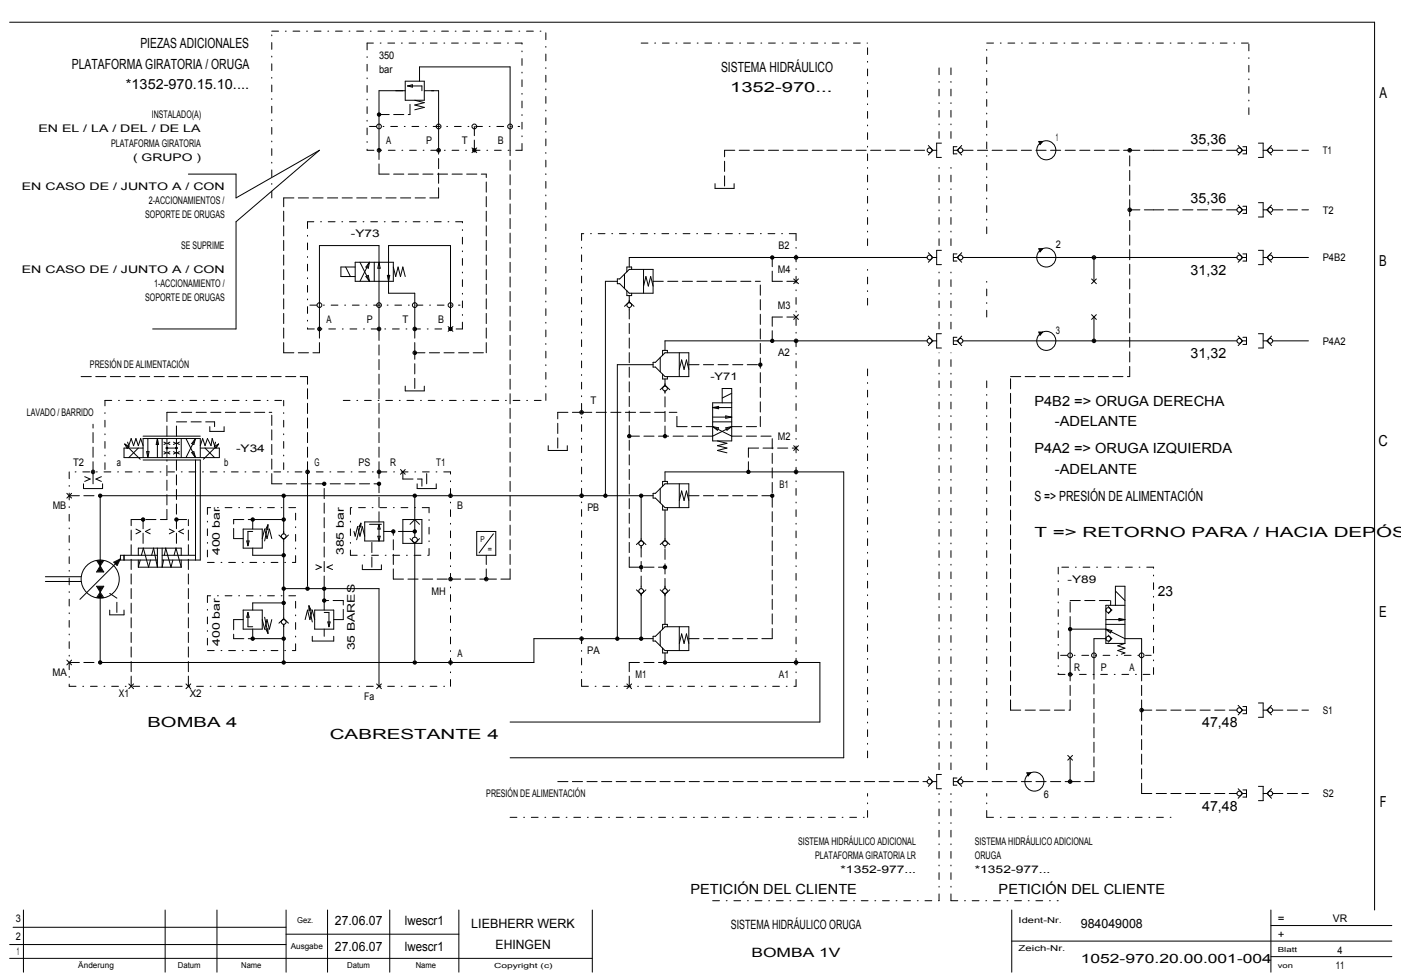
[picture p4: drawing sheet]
<svg xmlns="http://www.w3.org/2000/svg" width="582mm" height="406mm" viewBox="0 0 582 406" stroke-linecap="round" stroke-linejoin="round" font-family="sans-serif">
<g fill="none" stroke="#000" stroke-width=".42">
<path d="M4 9.2h567v369M168.3 37.7h-10.8v24.8M168.3 33.7h8v8h-8zM169.3 35.7h6v2M169.3 35.7l2-.5v1zM174.3 33.7v-5.9h37.6v34.7M176.3 37.7h5.9v24.8M172.3 41.7l4 1-4 .9 4 1-4 1M391.1 59.5h-2v5.9h2M431.5 58.8h1.7l-1.2 1.3zM431.9 59h.8l-.6 .7zM522.8 59.5h1.9v5.9h-1.9"/>
<path d="M78.2 72.4h19.9v9.9l34.6-19.8-34.6 29.7v44.5h-34.7M196.1 61.5l1.9 1.9M198 61.5l-1.9 1.9M297 76.3v2h8v-2M385.6 60.5l1.9 2M387.5 62.5h1.6M387.5 62.5l-1.9 1.9M396 62.5h1.6M397.5 61h-1.5v2.9h1.5M397.6 62.5l1.9 1.9M399.5 60.5l-1.9 2M514.3 60.5l1.9 2"/>
<path d="M516.2 62.5h1.6M516.2 62.5l-1.9 1.9M516.3 61h1.5v2.9h-1.5M524.7 62.5h1.6M526.3 62.5l1.9 1.9M528.2 60.5l-1.9 2M514.3 85.2l1.9 2M516.2 87.2h1.6M516.2 87.2l-1.9 2M516.3 85.7h1.5v3h-1.5M522.8 84.2h1.9v6h-1.9M524.7 87.2h1.6"/>
<path d="M526.3 87.2l1.9 2M528.2 85.2l-1.9 2M143.6 111l2 3.9M147.6 111h-6v3.9h6M147.6 109h15.8v7.9h-15.8zM149.5 109l4 7.9M152 114.9l1-.5 .5 2.5zM153.5 109l-4 7.9M153.5 109l-.5 2.5-1-.5zM155.5 109v7.9M157.5 109l.4 2.5h-.9zM160.9 114.4h1l-.5 2.5z"/>
<path d="M163.4 111l1 3.9 1-3.9 1 3.9 1-3.9 .9 3.9M256.5 115.9h.9l4-3.9h9.9v9.9h-9.9l-4-4h-.9zM256.5 116.9h-5v89.1M259.4 113.9v6M262.4 112v-1h-2v1.9M267.3 112v9.9M267.3 118.9l1-4 1 4 1-4 1 4M329.7 115.9l2 2M331.7 115.9l-2 2M385.2 107h-123.8v4M385.6 105l1.9 2M387.5 107h1.6"/>
<path d="M387.5 107l-1.9 2M391.1 104h-2v6h2M396 107h1.6M397.5 105.5h-1.5v3h1.5M397.6 107l1.9 2M399.5 105l-1.9 2M400 107h113.8M431.5 103.3h1.7l-1.2 1.4zM431.9 103.5h.8l-.6 .8zM453.5 115.9l1.9 2M454.4 107v9.9M455.4 115.9l-1.9 2"/>
<path d="M514.3 105l1.9 2M516.2 107h1.6M516.2 107l-1.9 2M516.3 105.5h1.5v3h-1.5M522.8 104h1.9v6h-1.9M524.7 107h1.6M526.3 107l1.9 2M528.2 105l-1.9 2M528.7 107h14.9M132.7 136.7v-34.6h24.8v34.6M172.3 136.7v-14.8h-10.9v-19.8h25.7v34.6M186.2 135.7l1.9 2"/>
<path d="M188.1 135.7l-1.9 2M259.4 127.3l2-1.9 2 1.9M260.4 120.9v1.9h2v-.9M261.4 122.8v3M261.4 127.8v1M329.7 130.8l2 1.9M331.7 130.8l-2 1.9M385.6 139.7l1.9 2M391.1 138.7h-2v5.9h2M399.5 139.7l-1.9 2M431.5 138h1.7l-1.2 1.3zM431.9 138.2h.8l-.6 .7z"/>
<path d="M453.5 130.8l1.9 1.9M454.4 131.8v9.9M455.4 130.8l-1.9 1.9M514.3 139.7l1.9 2M522.8 138.7h1.9v5.9h-1.9M528.2 139.7l-1.9 2M271.3 150.6h1l4-4h9.9v9.9h-9.9l-4-4h-1zM271.3 151.6h-14.8v113.8M274.3 148.6v5.9M275.3 155.5v2h1.9v-1M276.3 157.5v3M277.2 146.6v-1h-1.9v2"/>
<path d="M282.2 146.6v9.9M282.2 153.5l1-3.9 1 3.9 1-3.9 1 3.9M385.2 141.7h-108.9v3.9M387.5 141.7h1.6M387.5 141.7l-1.9 1.9M396 141.7h1.6M397.5 140.2h-1.5v2.9h1.5M397.6 141.7l1.9 1.9M400 141.7h113.8M516.2 141.7h1.6M516.2 141.7l-1.9 1.9M516.3 140.2h1.5v2.9h-1.5"/>
<path d="M524.7 141.7h1.6M526.3 141.7l1.9 1.9M528.7 141.7h14.9M87.2 177.3v2h5.9v-2M168.3 160.5v1.9h8v-1.9M274.3 161.9l2-1.8 1.9 1.8M276.3 162.4v1M296.1 175.3h7.9M296.1 173.3h7.9M296.1 169.4h7.9M296.1 169.4l2.4-.5v1zM296.1 177.3l7.9 4"/>
<path d="M296.1 177.3l2.4 .5-.5 1zM300 167.4v-5.9h4v21.7h-7.9v-15.8h7.9M301.5 172.8l2.5 .5-2.5 .5zM301.5 177.8l2.5-.5-2 1.5zM304 163.4l-4 2M304 177.3l-7.9 4M35.2 198.1l2.3 1-2.3 1M42.1 198.1l-2.3 1 2.3 1M51.8 184.5l6.5 6.4M51.8 184.5l1.8 1.1-.8 .7zM53 183.7l.5 1.5 1-3 1 3 1-3 1 3 .9-3 1 3M57.5 186.2l-4 4"/>
<path d="M59.4 186.2h-7.9v4h39.6v-4h-7.9M59.4 190.2v-8h23.8v8M59.4 191.2h23.8v41.5h-15.8M59.4 181.3h23.8M60.9 187.7h1l-.5 2.5zM61.4 182.2v8M65.4 182.2v8M65.4 182.2l.5 2.5h-1zM67.4 182.2v8M68.1 187.7l.9 .5-.9 .5M68.1 183.7l.9 .5-.9 .5M69.3 186.2h4"/>
<path d="M69.3 182.2v8M70.6 187.7l-1 .5 1 .5M70.6 183.7l-1 .5 1 .5M72.1 187.7l.9 .5-.9 .5M72.1 183.7l.9 .5-.9 .5M73.3 182.2v8M74.5 187.7l-.9 .5 .9 .5M74.5 183.7l-.9 .5 .9 .5M75.3 182.2v8M77.3 182.2l3.9 8M79.6 188.1l.9-.4 .7 2.5zM81.2 182.2l-3.9 8"/>
<path d="M81.2 182.2l-.7 2.5-.9-.4zM81.2 191.2v41.5M85.2 186.2l3.9 4M89 185.5l1.8-1-1.1 1.7zM89.5 183.7l-.4 1.5-1-3-.4 3-1.5-3-1 3-1-3-1 3M90.8 184.5l-6.3 6.4M127.8 196.1v47.5M166.4 195.1l1.9 2M168.3 195.1l-1.9 2M227.7 185.2v2h8v-2M298 183.2l4 1-4 1 4 1-4 1 4 1M329.7 185.2l2 2"/>
<path d="M331.7 185.2l-2 2M27.8 205l1.9 2M29.7 205l-1.9 2M34.7 201.1v1.9h7.9v-1.9M56.5 219.9l1.9 1-1.9 .9M62.4 219.9l-2 1 2 .9M70.3 219.9l2 1-2 .9M76.3 219.9l-2 1 2 .9M101 219.9h7.9v7.9h-7.9zM111.3 218.1v1.9l-.9-.1zM111.3 218.1l-1.4 6.7M117.8 206v15.8"/>
<path d="M117.8 215.9h-12.8v4M149.9 217.5l-.8 1.3 .8 .2v-1.6l-1.8 6.9M151.5 216.9h7.9v7.9h-7.9zM153.5 217.9h4.9M157.5 217.9v6.9M157.5 217.9l.4 2h-.9zM167.4 215.9h7.9v9.9h-7.9zM170.3 217.9l2-2 2 2M172.3 207v16.2M173.3 201.1v1.9h7.9v-1.9M266.3 206v18.4M271.3 206h-229.7v29.2"/>
<path d="M271.3 205h1l4-3.9h9.9v9.9h-9.9l-4-4h-1zM274.3 203v6M275.3 210v1.9h1.9v-.9M276.3 200.1v-4h74.2v118.8h-138.6M276.3 211.9v12.5M277.2 201.1v-1h-1.9v1.9M282.2 201.1v9.9M282.2 208l1-4 1 4 1-4 1 4M18.9 239.7h14.8M40.1 232.9l1.5 2.3M40.5 233h2.2l-1.1 1.7zM41 233.3h1.2l-.6 .8z"/>
<path d="M41.5 233.6h.1M41.6 235.2l1.5 2.5h-3zM41.6 235.8l1 1.6h-2zM41.6 236.4l.5 .7h-1zM41.6 236.7l.2 .2h-.4zM43.1 232.9l-1.5 2.3M47.3 233.6l2.7-1.4-1.4 2.8zM47.8 233.7l1.5-.8-.8 1.6zM48.3 233.8l.3-.2-.1 .5zM50 232.2l-16.8 16.9M51.5 230.8v1.9M57.5 230.8v-3h17.8v3"/>
<path d="M57.5 232.7v3M57.5 235.7h17.8M58.3 232.7l-.8 3M58.7 230.8l.8-3 2.2 7.9 .8-3M65.4 227.8v7.9l-1.6-7.9-.8 3M65.4 230.8h-15.4v1.9h15.4M67.4 227.8v7.9l.6-3M67.4 230.8h13.8M68.3 230.8l.5-3 2.2 7.9 .8-3M72.3 230.8l.8-3 2.2 7.9M75.3 232.7v3M102.5 224.8h1l-.5 2z"/>
<path d="M105 220.9h-2v5.9M105 227.8v3h12.8M108.9 223.8l1-3.9 1 3.9 1-3.9 1 3.9M115.9 222.3l1.9 1.9M117.8 224.2v32.9M119.8 222.3l-2 1.9M131.2 234.7l2.3 1-2.3 1M138.1 234.7l-2.2 1 2.2 1M147.1 220.9l.5 1.9 .9-3.9 1 3.9 1-3.9 1 3.9M150.5 234.7v2h7.9v-2M157 222.8h.9l-.4 2zM167.4 220.9h4.9"/>
<path d="M170.3 223.8l2 2M172.3 225.8v48.5M174.3 223.8l-2 2M198 220.9h8v9.9h-8zM205 221.8l-6 8M266.3 226.8v1M266.3 224.4l2 1.9M266.3 224.4l-1.9 1.9M276.3 224.4l1.9 1.9M276.3 224.4l-2 1.9M276.3 226.8v1M18.9 241.6h14.8"/>
<path d="M40.1 243.6h3l-1.5 2.5zM40.6 243.9h2l-1 1.6zM41.1 244.2h1l-.5 .7zM41.4 244.4h.4h-.3M41.6 248.6v26.7h180.2v-9.9h49.5M41.6 246.7l1 1.6h-2zM41.6 247.2l.5 .8h-1zM41.6 247.5l.2 .3h-.4zM41.6 246.1l1.5 2.3M41.6 246.1l-1.5 2.3M45.6 253.5v2h5.9v-2M101 253.5h7.9v7.9h-7.9z"/>
<path d="M103 254.5v6h2M103 254.5l.5 2h-1zM108.9 257.5l1 3.9 1-3.9 1 3.9 1-3.9M109.9 256.5l1.4 6.7M117.8 257.1l-1.9 1.9M117.8 257.1l2 1.9M117.8 259.5v15.8M117.8 244.6h39.7v40.6M117.8 250.6h-12.8v2.9M126.8 257.5l1-4 .9 4 1-4 1 4M128.3 251.7l.9 1.8-.9 .1zM128.3 251.7l1.4 6.8"/>
<path d="M130.7 253.5h7.9v7.9h-7.9zM134.7 254.5h2v6M134.7 244.6v8.9M136.2 258.5h1l-.5 2zM264.4 245.1l1.9 1.9 2-1.9M266.3 243.6v1M266.3 246.6v18.8M274.3 245.1l2 1.9 1.9-1.9M276.3 243.6v1M276.3 246.6v12.9M459.4 259.5h7.9M459.4 257.5h7.9"/>
<path d="M460.4 252l1.5 1.5-1.5 1.5M463.4 251.5v-7.9h3.9v23.8M463.4 245.6l3.9 4M464.8 257l2.5 .5-2.5 .5zM467.3 251.5h-7.9v15.9h7.9M27.8 274.3l1.9 2M29.7 274.3l-1.9 2M105 261.4v4h12.8M110.4 261.4l.9-.1v1.9zM129.7 264.4v2h8.9v-2M134.7 261.4v3M271.3 264.4h1l4-3.9h9.9v9.9h-9.9l-4-4h-1z"/>
<path d="M274.3 262.4v6M275.3 269.4v1.9h1.9v-.9M276.3 271.3v4h64.3v24.8h-128.7M277.2 260.5v-1h-1.9v1.9M282.2 260.5v9.9M282.2 267.4l1-4 1 4 1-4 1 4M459.4 261.4h-14.9v18.9M459.4 261.4l7.9 4h6.9v14.9M459.4 261.4l2.5 .6-.6 1-1.9-1.5M459.4 265.4h-5v14.9M460.4 263.9l1.5 1.5-1.5 1.5M467.3 267.4l-3 1 3 1-3 1 3 .9-1.5 .5"/>
<path d="M53.5 284.2l2 2M55.5 284.2l-2 2M77.3 284.2l1.9 2M79.2 284.2l-1.9 2M156.5 284.2l1.9 2M158.4 284.2l-1.9 2M260.4 284.2l2 2M262.4 284.2l-2 2M514.3 293.1l1.9 2M516.2 295.1h1.6M516.2 295.1l-1.9 2M516.3 293.6h1.5v3h-1.5"/>
<path d="M522.8 292.1h1.9v6h-1.9M524.7 295.1h1.6M526.3 295.1l1.9 2M528.2 293.1l-1.9 2M443.6 313.9l1.9 2M444.5 314.9v9.9M445.5 313.9l-1.9 2M385.6 322.8l1.9 2M387.5 324.8h1.6M387.5 324.8l-1.9 2M391.1 321.8h-2v6h2M396 324.8h1.6"/>
<path d="M397.5 323.3h-1.5v3h1.5M397.6 324.8l1.9 2M399.5 322.8l-1.9 2M426.6 321.1h1.6l-1.1 1.4zM427 321.3h.8l-.6 .8zM514.3 327.8l1.9 2M516.2 329.8h1.6M516.2 329.8l-1.9 1.9M516.3 328.3h1.5v2.9h-1.5M522.8 326.8h1.9v5.9h-1.9M524.7 329.8h1.6M526.3 329.8l1.9 1.9"/>
<path d="M528.2 327.8l-1.9 2M9.7 378.2v25.8M68.6 378.2v25.8M90.1 378.2v25.8M118.8 378.2v25.8M136.1 378.2v25.8M161.9 378.2v25.8M190.6 378.2v25.8M246.1 378.2v25.8M420.3 378.2v25.8M528 378.2v25.8M4 398.3h242.1"/>
<path d="M4 392.5h114.8M5.4 385.3h113.4M118.8 388.2h71.8M420.3 391.1h157.9M528 397.5h50.2M528 384.6h50.2"/>
<circle cx="157.4" cy="52.6" r=".99"/>
<circle cx="157.4" cy="47.6" r=".5"/>
<circle cx="157.4" cy="47.6" r=".69"/>
<circle cx="157.4" cy="47.6" r=".2"/>
<circle cx="182.2" cy="52.6" r=".99"/>
<circle cx="197" cy="52.6" r=".99"/>
<circle cx="211.9" cy="52.6" r=".99"/>
<circle cx="157.4" cy="62.5" r=".74"/>
<circle cx="157.4" cy="62.5" r=".37"/>
<circle cx="182.2" cy="62.5" r=".37"/>
<circle cx="182.2" cy="62.5" r=".74"/>
<circle cx="197" cy="62.5" r=".69"/>
<circle cx="197" cy="62.5" r=".5"/>
<circle cx="197" cy="62.5" r=".2"/>
<circle cx="386.1" cy="62.5" r=".99"/>
<circle cx="399" cy="62.5" r=".99"/>
<circle cx="434.6" cy="62.5" r="4"/>
<circle cx="469.3" cy="62.5" r=".74"/>
<circle cx="469.3" cy="62.5" r=".37"/>
<circle cx="514.8" cy="62.5" r=".99"/>
<circle cx="527.7" cy="62.5" r=".99"/>
<circle cx="469.3" cy="87.2" r=".74"/>
<circle cx="469.3" cy="87.2" r=".37"/>
<circle cx="514.8" cy="87.2" r=".99"/>
<circle cx="527.7" cy="87.2" r=".99"/>
<circle cx="320.8" cy="107" r=".69"/>
<circle cx="320.8" cy="107" r=".5"/>
<circle cx="320.8" cy="107" r=".2"/>
<circle cx="330.7" cy="107" r=".74"/>
<circle cx="330.7" cy="107" r=".37"/>
<circle cx="386.1" cy="107" r=".99"/>
<circle cx="399" cy="107" r=".99"/>
<circle cx="434.6" cy="107" r="4"/>
<circle cx="454.4" cy="107" r=".74"/>
<circle cx="454.4" cy="107" r=".37"/>
<circle cx="514.8" cy="107" r=".99"/>
<circle cx="527.7" cy="107" r=".99"/>
<circle cx="132.7" cy="126.8" r=".99"/>
<circle cx="132.7" cy="136.7" r=".37"/>
<circle cx="132.7" cy="136.7" r=".74"/>
<circle cx="157.4" cy="126.8" r=".99"/>
<circle cx="157.4" cy="136.7" r=".74"/>
<circle cx="157.4" cy="136.7" r=".37"/>
<circle cx="172.3" cy="126.8" r=".99"/>
<circle cx="172.3" cy="136.7" r=".74"/>
<circle cx="172.3" cy="136.7" r=".37"/>
<circle cx="187.1" cy="126.8" r=".99"/>
<circle cx="187.1" cy="136.7" r=".69"/>
<circle cx="187.1" cy="136.7" r=".5"/>
<circle cx="187.2" cy="136.7" r=".2"/>
<circle cx="261.4" cy="126.8" r=".99"/>
<circle cx="172.3" cy="146.6" r=".74"/>
<circle cx="172.3" cy="146.6" r=".37"/>
<circle cx="315.8" cy="151.6" r=".69"/>
<circle cx="315.8" cy="151.6" r=".5"/>
<circle cx="315.8" cy="151.6" r=".2"/>
<circle cx="320.8" cy="141.7" r=".69"/>
<circle cx="320.8" cy="141.7" r=".5"/>
<circle cx="320.8" cy="141.7" r=".2"/>
<circle cx="330.7" cy="141.7" r=".74"/>
<circle cx="330.7" cy="141.7" r=".37"/>
<circle cx="386.1" cy="141.7" r=".99"/>
<circle cx="399" cy="141.7" r=".99"/>
<circle cx="434.6" cy="141.7" r="4"/>
<circle cx="454.4" cy="141.7" r=".74"/>
<circle cx="454.4" cy="141.7" r=".37"/>
<circle cx="514.8" cy="141.7" r=".99"/>
<circle cx="527.7" cy="141.7" r=".99"/>
<circle cx="241.6" cy="171.4" r=".74"/>
<circle cx="241.6" cy="171.4" r=".37"/>
<circle cx="276.2" cy="161.5" r=".99"/>
<circle cx="38.6" cy="196.1" r=".74"/>
<circle cx="38.6" cy="196.1" r=".37"/>
<circle cx="69.3" cy="186.2" r=".35"/>
<circle cx="69.3" cy="186.2" r=".25"/>
<circle cx="69.3" cy="186.2" r=".1"/>
<circle cx="73.3" cy="186.2" r=".35"/>
<circle cx="73.3" cy="186.2" r=".25"/>
<circle cx="73.3" cy="186.2" r=".1"/>
<circle cx="127.7" cy="196.1" r=".74"/>
<circle cx="127.7" cy="196.1" r=".37"/>
<circle cx="157.4" cy="196.1" r=".74"/>
<circle cx="157.4" cy="196.1" r=".37"/>
<circle cx="261.4" cy="181.3" r=".5"/>
<circle cx="261.4" cy="181.3" r=".69"/>
<circle cx="261.4" cy="181.3" r=".2"/>
<circle cx="276.2" cy="181.3" r=".5"/>
<circle cx="276.2" cy="181.3" r=".69"/>
<circle cx="276.2" cy="181.3" r=".2"/>
<circle cx="310.9" cy="196.1" r=".69"/>
<circle cx="310.9" cy="196.1" r=".5"/>
<circle cx="310.9" cy="196.1" r=".2"/>
<circle cx="330.7" cy="196.1" r=".74"/>
<circle cx="330.7" cy="196.1" r=".37"/>
<circle cx="41.6" cy="206" r=".5"/>
<circle cx="41.6" cy="206" r=".69"/>
<circle cx="41.6" cy="206" r=".2"/>
<circle cx="59.4" cy="215.9" r=".69"/>
<circle cx="59.4" cy="215.9" r=".5"/>
<circle cx="59.4" cy="215.9" r=".2"/>
<circle cx="73.3" cy="215.9" r=".69"/>
<circle cx="73.3" cy="215.9" r=".5"/>
<circle cx="73.3" cy="215.9" r=".2"/>
<circle cx="105" cy="215.9" r=".69"/>
<circle cx="105" cy="215.9" r=".5"/>
<circle cx="105" cy="215.9" r=".2"/>
<circle cx="117.8" cy="215.9" r=".5"/>
<circle cx="117.8" cy="206" r=".5"/>
<circle cx="117.8" cy="215.9" r=".69"/>
<circle cx="117.8" cy="206" r=".69"/>
<circle cx="117.9" cy="215.9" r=".2"/>
<circle cx="117.9" cy="206" r=".2"/>
<circle cx="134.7" cy="201.1" r=".5"/>
<circle cx="134.7" cy="201.1" r=".69"/>
<circle cx="134.7" cy="201.1" r=".2"/>
<circle cx="157.4" cy="201.1" r=".5"/>
<circle cx="157.4" cy="201.1" r=".69"/>
<circle cx="157.4" cy="201.1" r=".2"/>
<circle cx="172.3" cy="206" r=".5"/>
<circle cx="172.3" cy="206" r=".69"/>
<circle cx="172.3" cy="206" r=".2"/>
<circle cx="187.1" cy="206" r=".74"/>
<circle cx="187.1" cy="206" r=".37"/>
<circle cx="241.6" cy="206" r=".74"/>
<circle cx="241.6" cy="206" r=".37"/>
<circle cx="251.5" cy="206" r=".5"/>
<circle cx="251.5" cy="206" r=".69"/>
<circle cx="251.5" cy="206" r=".2"/>
<circle cx="266.3" cy="206" r=".5"/>
<circle cx="266.3" cy="206" r=".69"/>
<circle cx="266.3" cy="206" r=".2"/>
<circle cx="320.8" cy="206" r=".69"/>
<circle cx="320.8" cy="206" r=".5"/>
<circle cx="320.8" cy="206" r=".2"/>
<circle cx="117.8" cy="222.8" r=".99"/>
<circle cx="117.8" cy="230.8" r=".5"/>
<circle cx="117.8" cy="230.8" r=".69"/>
<circle cx="117.9" cy="230.8" r=".2"/>
<circle cx="163.4" cy="220.9" r=".69"/>
<circle cx="163.4" cy="220.9" r=".5"/>
<circle cx="163.4" cy="220.9" r=".2"/>
<circle cx="172.3" cy="224.3" r="1.09"/>
<circle cx="172.3" cy="220.9" r=".5"/>
<circle cx="172.3" cy="220.9" r=".69"/>
<circle cx="172.3" cy="220.9" r=".3"/>
<circle cx="266.3" cy="235.7" r=".5"/>
<circle cx="266.3" cy="225.8" r=".99"/>
<circle cx="266.3" cy="235.7" r=".69"/>
<circle cx="266.3" cy="235.7" r=".2"/>
<circle cx="276.2" cy="235.7" r=".5"/>
<circle cx="276.2" cy="225.8" r=".99"/>
<circle cx="276.2" cy="235.7" r=".69"/>
<circle cx="276.2" cy="235.7" r=".2"/>
<circle cx="41.6" cy="240.7" r="7.9"/>
<circle cx="117.8" cy="258.5" r=".99"/>
<circle cx="117.8" cy="244.6" r=".5"/>
<circle cx="117.8" cy="250.6" r=".5"/>
<circle cx="117.8" cy="244.6" r=".69"/>
<circle cx="117.8" cy="250.6" r=".69"/>
<circle cx="117.9" cy="250.6" r=".2"/>
<circle cx="117.9" cy="244.6" r=".2"/>
<circle cx="127.7" cy="244.6" r=".5"/>
<circle cx="127.7" cy="244.6" r=".69"/>
<circle cx="127.7" cy="244.6" r=".2"/>
<circle cx="134.7" cy="244.6" r=".5"/>
<circle cx="134.7" cy="249.6" r=".5"/>
<circle cx="134.7" cy="249.6" r=".69"/>
<circle cx="134.7" cy="244.6" r=".69"/>
<circle cx="134.7" cy="249.6" r=".2"/>
<circle cx="134.7" cy="244.6" r=".2"/>
<circle cx="187.1" cy="240.7" r=".74"/>
<circle cx="187.1" cy="240.7" r=".37"/>
<circle cx="202" cy="240.7" r=".74"/>
<circle cx="202" cy="240.7" r=".37"/>
<circle cx="266.3" cy="245.6" r=".99"/>
<circle cx="276.2" cy="245.6" r=".99"/>
<circle cx="460.4" cy="253.5" r=".99"/>
<circle cx="41.6" cy="275.3" r=".5"/>
<circle cx="41.6" cy="275.3" r=".69"/>
<circle cx="41.6" cy="275.3" r=".2"/>
<circle cx="105" cy="265.4" r=".69"/>
<circle cx="105" cy="265.4" r=".5"/>
<circle cx="105" cy="265.4" r=".2"/>
<circle cx="117.8" cy="265.4" r=".5"/>
<circle cx="117.8" cy="275.3" r=".5"/>
<circle cx="117.8" cy="275.3" r=".69"/>
<circle cx="117.8" cy="265.4" r=".69"/>
<circle cx="117.9" cy="275.3" r=".2"/>
<circle cx="117.9" cy="265.4" r=".2"/>
<circle cx="172.3" cy="275.3" r=".5"/>
<circle cx="172.3" cy="275.3" r=".69"/>
<circle cx="172.3" cy="275.3" r=".2"/>
<circle cx="187.1" cy="275.3" r=".37"/>
<circle cx="187.1" cy="275.3" r=".74"/>
<circle cx="241.6" cy="265.4" r=".74"/>
<circle cx="241.6" cy="265.4" r=".37"/>
<circle cx="256.4" cy="265.4" r=".5"/>
<circle cx="256.4" cy="265.4" r=".69"/>
<circle cx="256.4" cy="265.4" r=".2"/>
<circle cx="266.3" cy="265.4" r=".5"/>
<circle cx="266.3" cy="265.4" r=".69"/>
<circle cx="266.3" cy="265.4" r=".2"/>
<circle cx="276.2" cy="275.3" r=".5"/>
<circle cx="276.2" cy="275.3" r=".69"/>
<circle cx="276.2" cy="275.3" r=".2"/>
<circle cx="330.7" cy="275.3" r=".74"/>
<circle cx="330.7" cy="275.3" r=".37"/>
<circle cx="444.5" cy="272.3" r=".99"/>
<circle cx="444.5" cy="261.4" r=".69"/>
<circle cx="444.5" cy="261.4" r=".5"/>
<circle cx="444.6" cy="261.4" r=".2"/>
<circle cx="454.4" cy="272.3" r=".99"/>
<circle cx="460.4" cy="265.4" r=".99"/>
<circle cx="474.2" cy="272.3" r=".99"/>
<circle cx="444.5" cy="280.3" r=".74"/>
<circle cx="444.5" cy="280.3" r=".37"/>
<circle cx="474.2" cy="295.1" r=".74"/>
<circle cx="474.2" cy="295.1" r=".37"/>
<circle cx="514.8" cy="295.1" r=".99"/>
<circle cx="527.7" cy="295.1" r=".99"/>
<circle cx="386.1" cy="324.8" r=".99"/>
<circle cx="399" cy="324.8" r=".99"/>
<circle cx="429.7" cy="324.8" r="4"/>
<circle cx="444.5" cy="324.8" r=".74"/>
<circle cx="444.5" cy="324.8" r=".37"/>
<circle cx="514.8" cy="329.8" r=".99"/>
<circle cx="527.7" cy="329.8" r=".99"/>
</g>
<g fill="none" stroke="#000" stroke-width=".42" stroke-dasharray="4.2 1.8">
<path d="M157.5 47.6h12.8M170.3 47.6v-5.9M157.5 72.4v-9.9M157.5 72.4h44.5M197 62.5v-9.9M301 77.3v-14.8M301 62.5h84.2M400 62.5h69.3M469.3 62.5h9.9M479.2 62.5h34.6M528.7 62.5h14.9M117.8 82.3h64.4"/>
<path d="M182.2 82.3v-19.8M469.3 87.2v-24.7M469.3 87.2h9.9M479.2 87.2h34.6M528.7 87.2h14.9M271.3 116.9h44.5M320.8 116.9v-9.9M320.8 116.9h9.9M320.8 131.8h9.9M33.7 156.5h94.1M117.8 146.6v-64.3M117.8 146.6h14.9"/>
<path d="M132.7 146.6v-9.9M172.3 146.6v-9.9M172.3 146.6h29.7M202 146.6v-74.2M286.2 151.6h29.6M320.8 141.7v-9.9M419.8 156.5h49.5M469.3 156.5v-69.3M69.3 171.4h43.6M73.3 175.3h15.8M89.1 177.3v-2M172.3 161.5v-14.9"/>
<path d="M231.7 171.4h9.9M241.6 171.4h39.6M281.2 177.3v-5.9M281.2 177.3h14.9M304 177.3h11.8M315.8 177.3v-60.4M38.7 196.1v-19.8M69.3 181.3v-9.9M73.3 181.3v-6M127.8 196.1v-39.6M157.5 196.1v-59.4M167.4 199.1v-3"/>
<path d="M167.4 199.1h7.9M231.7 186.2v-14.8M261.4 181.3h34.7M276.3 181.3v-18.9M304 181.3h16.8M310.9 196.1v-9.9M310.9 186.2h19.8M28.8 206h11.8M38.7 201.1v-5M54.5 215.9h14.8M69.3 215.9v-24.7M73.3 215.9h4.9"/>
<path d="M97.1 215.9h7.9M112.9 201.1v-29.7M112.9 201.1h44.6M157.5 216.9v-20.8M175.3 202v-2.9M177.2 201.1v-5M286.2 206h34.6M59.4 225.8v-9.9M73.3 225.8v-34.6M97.1 223.8h3.9M97.1 223.8v-7.9M154.5 235.7v-10.9"/>
<path d="M159.4 220.9h8M261.4 235.7v-106.9M261.4 235.7h14.9M45.6 246.6l2.9 2M48.5 254.5v-5.9M97.1 257.5h3.9M97.1 257.5v7.9M134.7 243.6v-42.5M142.6 257.5h-4M142.6 249.6h-7.9M142.6 257.5v-7.9M163.4 240.7v-19.8"/>
<path d="M163.4 240.7h23.7M187.1 240.7h14.9M202 240.7v-9.9M202 240.7h9.9M211.9 240.7v-178.2M266.3 243.6v-16.8M276.3 244.6v-16.8M444.5 249.6h16.9M461.4 251.5v-1.9M28.8 275.3h11.8M97.1 265.4h7.9M261.4 275.3h13.9"/>
<path d="M286.2 265.4h34.6M320.8 265.4v-84.1M444.5 260.5v-10.9M54.5 285.2v-69.3M78.2 285.2v-69.3M261.4 285.2v-9.9M419.8 295.1v-138.6M419.8 295.1h24.7M444.5 295.1v-14.8M474.2 295.1v-14.8M474.2 295.1h39.6M528.7 295.1h14.9"/>
<path d="M231.7 324.8h153.5M400 324.8h44.5M444.5 324.8h9.9M454.4 324.8v-44.5M474.2 329.8v-34.7M474.2 329.8h39.6M528.7 329.8h14.9"/>
</g>
<g fill="none" stroke="#000" stroke-width=".42" stroke-dasharray="2.8 2.8 .4 2.8">
<path d="M112.9 13h113.9M152.5 17.9v44.6M216.8 17.9h-64.3M266.3 17.9h94.1M409.9 17.9h108.9M153.5 52.6h62.4M390.1 57.5v-29.7M395.1 57.5v-29.7M518.8 47.6v-29.7M152.5 62.5h64.3M216.8 62.5v-44.6M112.9 82.3v-69.3"/>
<path d="M127.8 92.2v44.5M192.1 92.2h-64.3M241.6 97.1v188.1M330.7 97.1h-89.1M409.9 97.1v-79.2M360.4 102.1v-84.2M390.1 102.1v-34.7M395.1 102.1v-34.7M127.8 136.7h64.3M128.7 126.8h62.4M192.1 136.7v-44.5M360.4 126.8v-14.8"/>
<path d="M390.1 136.7v-24.7M395.1 136.7v-24.7M409.9 131.8v-14.9M43.6 166.4h74.2M142.6 166.4h84.2M226.8 166.4v-153.4M28.8 196.1v89.1M43.6 195.1v-28.7M117.8 195.1v-28.7M187.1 196.1h-158.3M86.2 211v22.7M122.8 211h-36.6"/>
<path d="M145.6 211v19.8M178.2 211h-32.6M86.2 233.7h36.6M122.8 233.7v-22.7M145.6 230.8h32.6M178.2 230.8v-19.8M439.6 235.7v44.6M479.2 235.7h-39.6M86.2 247.6v22.8M122.8 247.6h-36.6M86.2 270.4h36.6M122.8 270.4v-22.8"/>
<path d="M440.6 272.3h37.6M28.8 285.2h158.3M187.1 285.2v-89.1M241.6 285.2h89.1M330.7 285.2v-188.1M439.6 280.3h39.6M479.2 280.3v-44.6M360.4 314.9v-163.3M390.1 319.9v-173.3M395.1 319.9v-173.3M409.9 319.9v-163.4M211.9 339.7h148.5"/>
<path d="M360.4 339.7v-9.9M409.9 339.7v-9.9M409.9 339.7h79.2M296.1 374.3h94M390.1 374.3v-44.5M395.1 374.3v-44.5M395.1 374.3h44.5"/>
</g>
<g font-size="6.3">
<text x="573.1" y="40.9">A</text>
<text x="573" y="110.5">B</text>
<text x="572.7" y="185.2">C</text>
<text x="573" y="256.2">E</text>
<text x="573.2" y="335.2">F</text>
</g>
<g font-size="5.8">
<text x="58.3" y="20.1">PIEZAS ADICIONALES</text>
<text x="29.9" y="28.5">PLATAFORMA GIRATORIA / ORUGA</text>
<text x="299.5" y="30">SISTEMA HIDRÁULICO</text>
<text x="52.3" y="36.9">*1352­970.15.10....</text>
<text x="303.3" y="38.4">1352­970...</text>
<text x="494.6" y="59.7">35,36</text>
<text x="494.6" y="84.4">35,36</text>
<text x="494.6" y="114.1">31,32</text>
<text x="494.6" y="148.8">31,32</text>
<text x="429.7" y="168.6">P4B2 =&gt; ORUGA DERECHA</text>
<text x="438.2" y="177">­ADELANTE</text>
<text x="429.7" y="188.4">P4A2 =&gt; ORUGA IZQUIERDA</text>
<text x="438.2" y="196.8">­ADELANTE</text>
<text x="429.7" y="208.2">S =&gt; PRESIÓN DE ALIMENTACIÓN</text>
<text x="429.7" y="223">T =&gt; RETORNO PARA / HACIA DEPÓS</text>
<text x="481" y="247.8">23</text>
<text x="61.2" y="302.2">BOMBA 4</text>
<text x="499.4" y="302.2">47,48</text>
<text x="137" y="307.2">CABRESTANTE 4</text>
<text x="499.4" y="336.9">47,48</text>
<text x="286.9" y="371.5">PETICIÓN DEL CLIENTE</text>
<text x="414.9" y="371.5">PETICIÓN DEL CLIENTE</text>
</g>
<g font-size="5.3">
<text x="139.1" y="384.4">27.06.07</text>
<text x="168.2" y="384.4">lwescr1</text>
<text x="195.8" y="385.8">LIEBHERR WERK</text>
<text x="303.6" y="386.1">SISTEMA HIDRÁULICO ORUGA</text>
<text x="449" y="385.8">984049008</text>
<text x="139.1" y="395.1">27.06.07</text>
<text x="168.2" y="395.1">lwescr1</text>
<text x="205.9" y="394.4">EHINGEN</text>
<text x="312.2" y="397.6">BOMBA 1V</text>
<text x="449" y="400.2">1052­970.20.00.001­004</text>
</g>
<g font-size="4.4">
<text x="157.5" y="24.4">350</text>
<text x="157.5" y="30.3">bar</text>
<text x="63.1" y="49.1">INSTALADO(A)</text>
<text x="16" y="55">EN EL / LA / DEL / DE LA</text>
<text x="438.6" y="58.4">1</text>
<text x="46.1" y="60.9">PLATAFORMA GIRATORIA</text>
<text x="160.4" y="60">A</text>
<text x="177.1" y="60">P</text>
<text x="191.9" y="60">T</text>
<text x="206.8" y="60">B</text>
<text x="549.5" y="64">T1</text>
<text x="55.3" y="66.8">( GRUPO )</text>
<text x="9.1" y="78.8">EN CASO DE / JUNTO A / CON</text>
<text x="61.9" y="84.7">2­ACCIONAMIENTOS /</text>
<text x="549.5" y="88.7">T2</text>
<text x="60.3" y="90.6">SOPORTE DE ORUGAS</text>
<text x="145.8" y="98.6">­Y73</text>
<text x="75.3" y="103.6">SE SUPRIME</text>
<text x="323.4" y="103.6">B2</text>
<text x="438.6" y="103">2</text>
<text x="9.1" y="113.5">EN CASO DE / JUNTO A / CON</text>
<text x="323.1" y="113.5">M4</text>
<text x="549.5" y="108.5">P4B2</text>
<text x="64.1" y="119.4">1­ACCIONAMIENTO /</text>
<text x="60.3" y="125.3">SOPORTE DE ORUGAS</text>
<text x="323.1" y="128.3">M3</text>
<text x="135.6" y="134.3">A</text>
<text x="152.3" y="134.3">P</text>
<text x="167.1" y="134.3">T</text>
<text x="182" y="134.3">B</text>
<text x="438.6" y="138.6">3</text>
<text x="549.5" y="143.2">P4A2</text>
<text x="323.2" y="148.1">A2</text>
<text x="37.4" y="153.1">PRESIÓN DE ALIMENTACIÓN</text>
<text x="295.1" y="158">­Y71</text>
<text x="245.3" y="167.9">T</text>
<text x="11.1" y="172.9">LAVADO / BARRIDO</text>
<text x="323.1" y="182.8">M2</text>
<text x="98.1" y="187.7">­Y34</text>
<text x="30.4" y="193.7">T2</text>
<text x="48.6" y="193.7">a</text>
<text x="93.1" y="193.7">b</text>
<text x="130.7" y="193.7">G</text>
<text x="149" y="193.7">PS</text>
<text x="162.1" y="193.7">R</text>
<text x="181.2" y="193.7">T1</text>
<text x="323.7" y="202.6">B1</text>
<text x="21.9" y="211.5">MB</text>
<text x="190" y="211.5">B</text>
<text x="244" y="212.5">PB</text>
<text x="91.3" y="230.8" transform="rotate(-90 91.3 230.8)">400 bar</text>
<text x="142.8" y="230.7" transform="rotate(-90 142.8 230.7)">385 bar</text>
<text x="443.5" y="242.2">­Y89</text>
<text x="179.2" y="247.1">MH</text>
<text x="91.3" y="268.4" transform="rotate(-90 91.3 268.4)">400 bar</text>
<text x="147.5" y="270.3" transform="rotate(-90 147.5 270.3)">35 BARES</text>
<text x="190.1" y="272.9">A</text>
<text x="243.9" y="271.9">PA</text>
<text x="21.8" y="280.8">MA</text>
<text x="264" y="281.8">M1</text>
<text x="323.5" y="281.8">A1</text>
<text x="446.2" y="278.8">R</text>
<text x="457.3" y="278.8">P</text>
<text x="469.3" y="278.8">A</text>
<text x="49.4" y="289.7">X1</text>
<text x="78.8" y="289.7">X2</text>
<text x="151.3" y="290.7">Fa</text>
<text x="549.5" y="296.6">S1</text>
<text x="202" y="331.3">PRESIÓN DE ALIMENTACIÓN</text>
<text x="433.7" y="331.7">6</text>
<text x="549.5" y="331.3">S2</text>
<text x="331.5" y="351.1">SISTEMA HIDRÁULICO ADICIONAL</text>
<text x="405" y="351.1">SISTEMA HIDRÁULICO ADICIONAL</text>
<text x="338.6" y="357">PLATAFORMA GIRATORIA LR</text>
<text x="405" y="357">ORUGA</text>
<text x="349.2" y="362.9">*1352­977...</text>
<text x="405" y="362.9">*1352­977...</text>
<text x="6.6" y="383.3">3</text>
<text x="530.9" y="383.3">=</text>
<text x="553.7" y="383.3">VR</text>
<text x="530.9" y="389.8">+</text>
<text x="6.5" y="390.5">2</text>
<text x="7" y="397">1</text>
<text x="555.6" y="396.3">4</text>
<text x="554.9" y="402.7">11</text>
</g>
<g font-size="3.4">
<text x="199.6" y="225.1">P</text>
<text x="202.6" y="229.6">=</text>
<text x="123.4" y="383.7">Gez.</text>
<text x="423.2" y="383.7">Ident­Nr.</text>
<text x="120.8" y="394.5">Ausgabe</text>
<text x="423.2" y="395.2">Zeich­Nr.</text>
<text x="32.5" y="402.4">Änderung</text>
<text x="73.8" y="402.4">Datum</text>
<text x="100.2" y="402.4">Name</text>
<text x="144.2" y="402.4">Datum</text>
<text x="172.7" y="402.4">Name</text>
</g>
<g font-size="2.9">
<text x="530.8" y="395.8">Blatt</text>
<text x="205.2" y="402.3">Copyright (c)</text>
<text x="530.8" y="402.3">von</text>
</g>
</svg>
